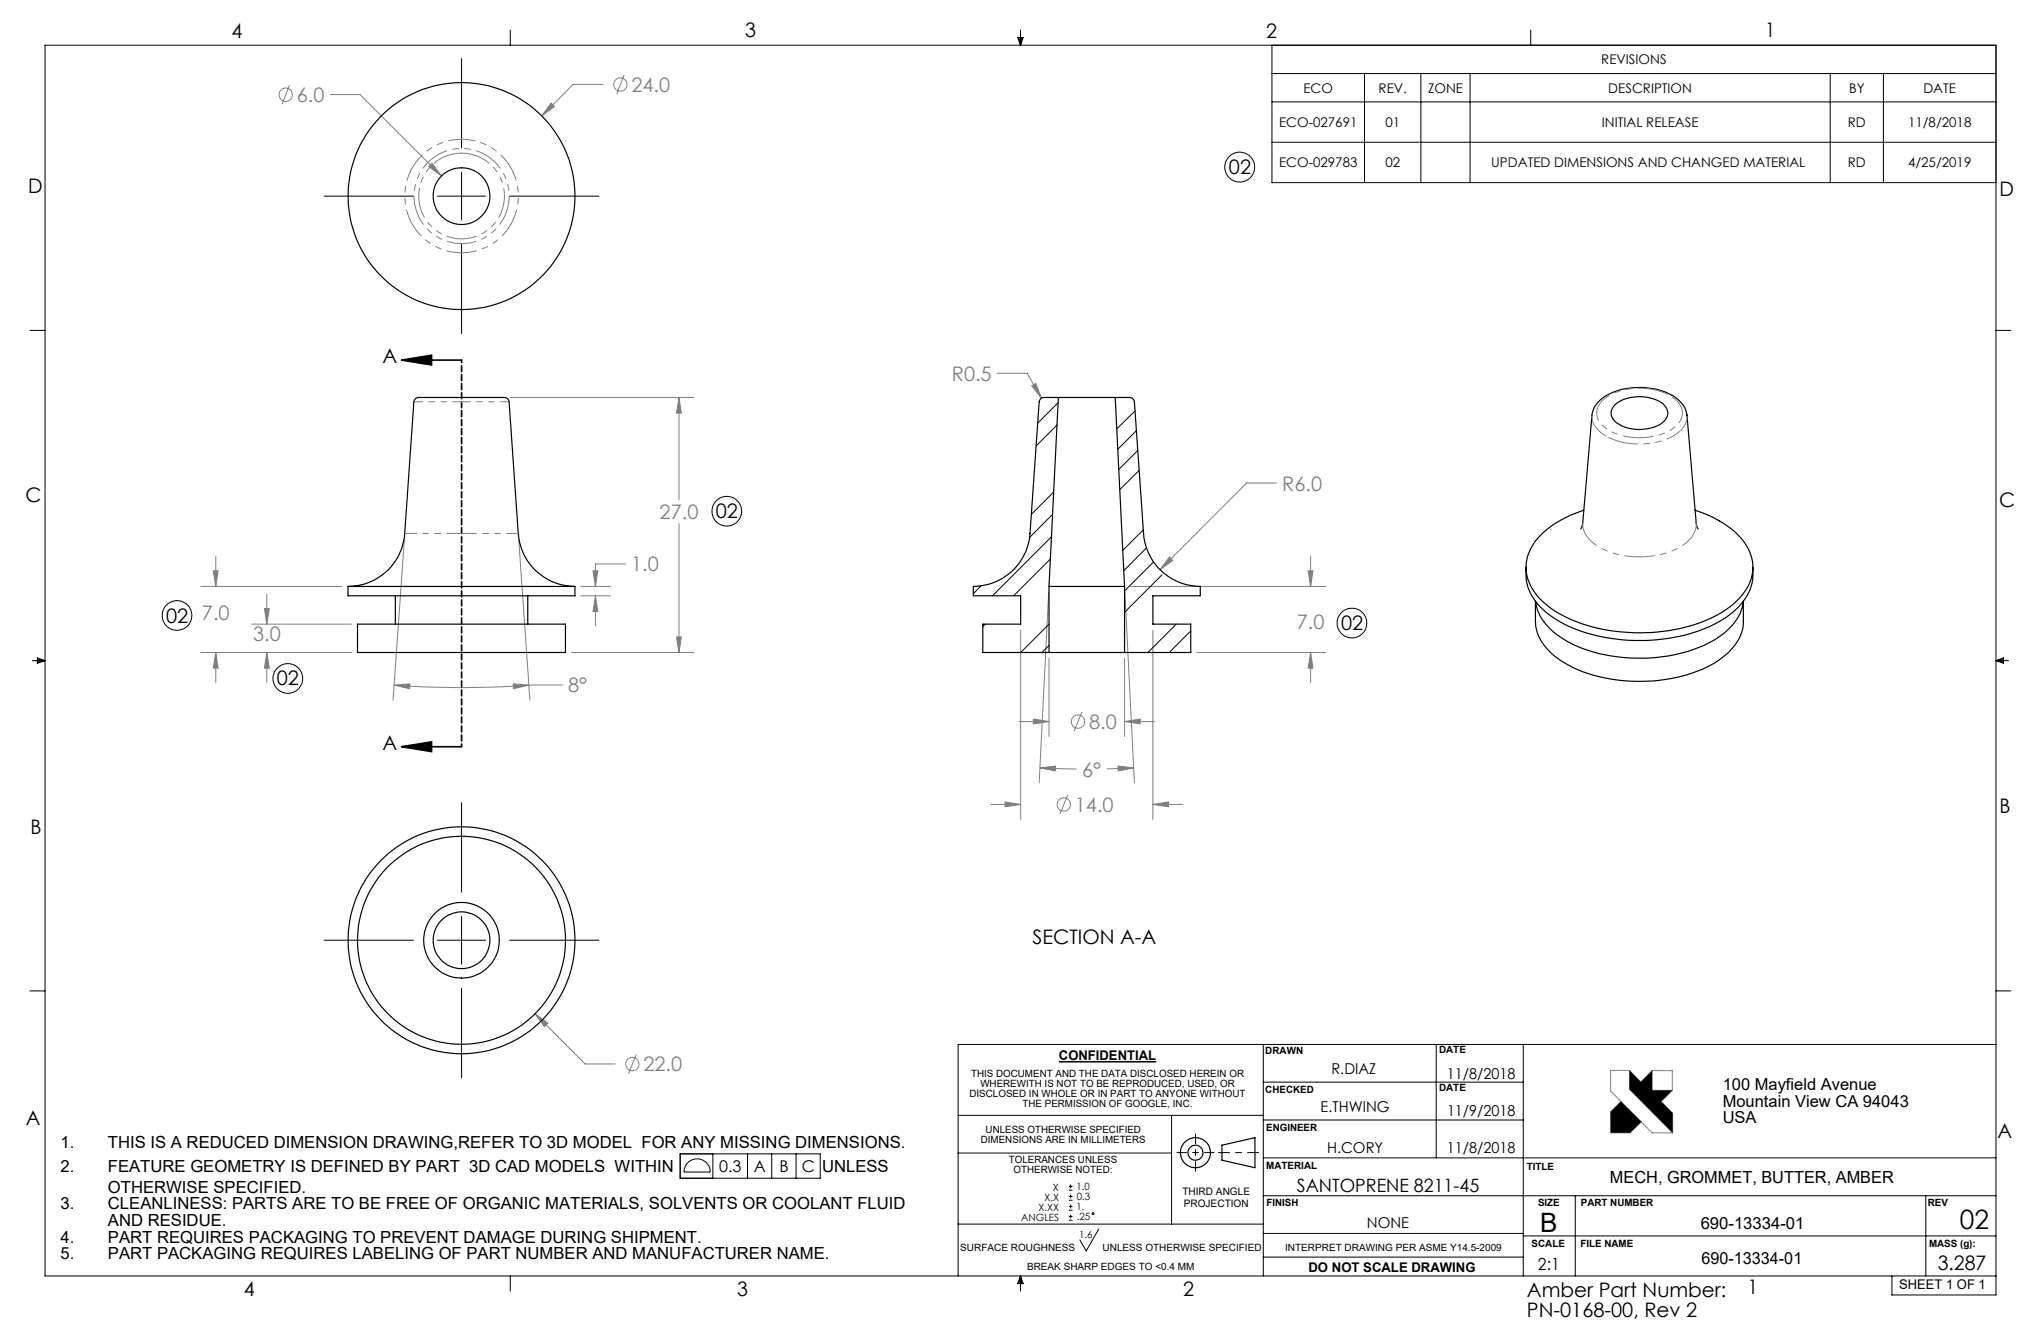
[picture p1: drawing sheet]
<svg xmlns="http://www.w3.org/2000/svg" width="432mm" height="279mm" viewBox="0 0 432 279" stroke-linecap="round" stroke-linejoin="round" font-family="sans-serif">
<g fill="none" stroke="#000" stroke-width=".25">
<path d="M258.5 242.2l7-1.6v6.4l-7-1.6z"/>
<circle cx="252.9" cy="243.8" r="1.59"/>
<circle cx="252.9" cy="243.8" r="3.2"/>
</g>
<path d="M257.8 243.8h8.5" fill="none" stroke="#000" stroke-width=".21" stroke-dasharray="15.2 1.3 1.3 1.3" stroke-dashoffset="12.9"/>
<path d="M252.9 239.9v7.8M249 243.8h7.9" fill="none" stroke="#000" stroke-width=".21" stroke-dasharray="15.2 1.3 1.3 1.3" stroke-dashoffset="13.2"/>
<g fill="none" stroke="#000" stroke-width=".21">
<path d="M97.6 12.4v18.9M107.9 6.3v3.3M215.3 7.9h1.2l-.6 1.7zM215.6 7.9l.3 1.7M215.9 6.3v3.3M216.2 7.9l-.3 1.7M269.1 9.6v29h153.2M269.1 15.6h153.2M288.7 15.6v23M300.6 15.6v23M311 15.6v23M323.9 6.3v3.3"/>
<path d="M387.2 15.6v23M398.5 15.6v23M97.6 36.4v10.2M269.1 30.1h153.2M269.1 21.6h153.2M68.5 41.5h19M92.6 41.5h10.1M97.6 51.6v19M107.8 41.5h18.9M6.3 69.9h3.2M422.3 69.9h3.1M6.8 139.7h2.7"/>
<path d="M7.9 139.1l1.6 .6-1.6 .6zM7.9 139.4l1.6 .3M9.5 139.7l-1.6 .3M422.3 139.7h2.6M422.3 139.7l1.6 .3M422.3 139.7l1.6-.6v1.2zM423.9 139.4l-1.6 .3M97.6 169.8v18.9M68.5 198.9h19M92.6 198.9h10.1M97.6 193.8v10.1M107.8 198.9h18.9"/>
<path d="M6.3 209.6h3.2M97.6 209v19M422.3 209.6h3.1M202.7 235.9h64.6M247.9 235.9v23M267.3 236.9h55M267.3 228.9h55M267.3 220.9v49M303.8 220.9v24M322.3 220.9v49M422.3 220.9h-219.6v49M143.9 244.1h29.6v5.1h-29.6z"/>
<path d="M145.3 246.1a2.78 2.78 0 0 1 3.1-.8 2.78 2.78 0 0 1 1.8 2.6h-5.5l.3-1.2zM150.8 244.1v5.1M158.2 244.1v5.1M163.3 244.1v5.1M168.4 244.1v5.1M202.7 243.9h45.2M202.7 258.9h64.6M226.1 251.7h.8M226.1 250.9h.8M226.1 253.9h.8M226.1 253h.8M226.1 256h.8"/>
<path d="M226.1 255.2h.8M226.1 258.1h.8M226.1 257.3h.8M226.5 250.5v.9M226.5 252.7v.8M226.5 254.8v.8M226.5 256.9v.8M232.4 260l-2.6 4.6-1.3-2.3M267.3 252.9h155M267.3 244.9h155M333.3 252.9v17M407.4 252.9v17"/>
<path d="M107.9 269.9v3.2M215.9 269.9v3.2M215.9 269.9l.6 1.6h-1.2zM215.9 269.9l-.3 1.6M215.9 269.9l.3 1.6M267.3 260.9h55M267.3 265.9h55M322.3 261.4h100M400.3 269.9v4h22v-264.3h-412.8v260.3h412.8"/>
<circle cx="262.3" cy="35.3" r="3.2"/>
<circle cx="153.8" cy="108.1" r="3.1"/>
<circle cx="37.5" cy="130.2" r="3.1"/>
<circle cx="286" cy="131.8" r="3.1"/>
<circle cx="60.9" cy="143.5" r="3.1"/>
<circle cx="231.3" cy="256.7" r=".19"/>
</g>
<g fill="none" stroke="#808080" stroke-width=".21">
<path d="M61.2 18l-1.5 4M127.6 17.9h-6.4l-6.6 6.6M132 15.9l-1.5 4M69.8 20h6.4l17.2 17.2M91.4 34.5l2 2.7-2.7-2zM116.6 21.8l.7 .7-2.7 2zM211 79h6.3l3 5.2M108 84.1h38.8M143.7 84.1v21.6M143.7 84.1l.4 3.3h-1zM218.3 81.6l.8-.5 1.2 3.1zM45.6 117.7v6.3"/>
<path d="M85.5 114.1l-2.4 34M109.7 114.1l2.4 34M132.3 119.3h-6.3v4.7M143.7 110.7v27.3M247.4 117.8l.7 .7-2.7 2zM270.1 102.2h-6.4l-18.3 18.3M277.3 117.7v6.3M42.5 124h29.9M42.5 138h31.9M45.1 120.7h1l-.5 3.3zM45.6 138v6.4M45.6 138l.5 3.3h-1z"/>
<path d="M53.3 132h21.1M56 128.7h1l-.6 3.3zM56.4 138l.6 3.3h-1zM56.4 125.7v6.3M56.4 138v6.4M120.9 138h25.9M122.9 126h6.3M122.9 124h6.3M125.4 120.7h1.1l-.5 3.3zM126 126v6.4M126 126l.5 3.3h-1.1zM143.1 134.7h1l-.4 3.3z"/>
<path d="M215.9 133.3v40M221.9 125.3l-2 40.3M221.9 139.3v16.5M237.9 139.3v16.5M238 125.3l2 40.3M239.2 124h41.3M243.9 133.3v40M253.2 138h27.3M276.8 120.7h1l-.5 3.3zM277.3 138l.5 3.3h-1zM277.3 138v6.4M83.4 144.9l3.3-.3-.1 1.1z"/>
<path d="M83.4 144.9a192.2 192.2 0 0 0 28.5 0M108.6 144.6l3.3 .3-3.3 .8zM119 144.9h-7.1M215.6 152.6h6.3M218.6 152.1l3.3 .5-3.3 .5zM228.9 150.6l-1.6 4M237.9 152.6l3.3-.5v1zM237.9 152.6h6.4M209.6 170.1h6.3M212.6 169.6l3.3 .5-3.3 .5zM220 162.4l3.3-.4v1.1zM220 162.4l7.8 .3"/>
<path d="M225.9 168.1l-1.6 4.1M236.5 162l3.4 .4-3.3 .7zM239.9 162.4l-5.8 .2M243.9 170.1l3.3-.5v1zM243.9 170.1h6.4M113.2 214.4l10.6 10.6h6.3M113.2 214.4l2.7 2-.7 .7zM134.6 223.1l-1.6 4M342.9 233l-2.2 2.2v4.4h4.2l2.3-2.3M344.7 226.4h-4v4.4l8.8 8.8h4.4M344.7 226.4v4l9.2 9.2M344.7 226.4l2.4 2.4 2.4-2.4"/>
<path d="M349.5 226.4h4.3v4.2M349.5 226.4v4.2h4.3M353.8 230.6l-2.4 2.4 2.5 2.4v4.2"/>
<circle cx="131.2" cy="17.9" r="1.41"/>
<circle cx="60.5" cy="20" r="1.42"/>
<circle cx="228.1" cy="152.6" r="1.41"/>
<circle cx="225.1" cy="170.2" r="1.41"/>
<circle cx="133.8" cy="225.1" r="1.41"/>
</g>
<path d="M340.7 235.2v4.4h4.2l2.3-2.3-4.3-4.3zM344.7 226.4v4l9.2 9.2v-4.2l-2.5-2.4 2.4-2.4h-4.3v-4.2l-2.4 2.4z" fill-rule="evenodd" fill="#000"/>
<path d="M224 224.6h20.6" fill="none" stroke="#000" stroke-width=".32"/>
<path d="M84.9 76.2h12.7M84.9 76.2l6.4-1.1v2.1zM84.9 157.9h12.7M84.9 157.9l6.4-1v2.1z" fill="none" stroke="#000" stroke-width=".35"/>
<path d="M97.7 76.1v81.8" fill="none" stroke="#000" stroke-width=".35" stroke-dasharray="1.3 .6" stroke-dashoffset=".7"/>
<path d="M84.9 76.2l6.4-1.1v2.1zM84.9 157.9l6.4-1v2.1z" fill="#000"/>
<g fill="#808080">
<path d="M126 126l.5 3.3h-1.1zM125.4 120.7h1.1l-.5 3.3zM143.7 84.1l.4 3.3h-1zM143.1 134.7h1l-.4 3.3zM45.6 138l.5 3.3h-1zM45.1 120.7h1l-.5 3.3zM56.4 138l.6 3.3h-1zM56 128.7h1l-.6 3.3zM83.4 144.9l3.3-.3-.1 1.1zM108.6 144.6l3.3 .3-3.3 .8zM116.6 21.8l-2 2.7 2.7-2zM91.4 34.5l-.7 .7 2.7 2zM113.2 214.4l2 2.7 .7-.7z"/>
<path d="M218.3 81.6l2 2.6-1.2-3.1zM220 162.4l3.3-.4v1.1zM236.5 162l3.4 .4-3.3 .7zM247.4 117.8l-2 2.7 2.7-2zM218.6 152.1l3.3 .5-3.3 .5zM237.9 152.6l3.3-.5v1zM212.6 169.6l3.3 .5-3.3 .5zM243.9 170.1l3.3-.5v1zM276.8 120.7h1l-.5 3.3zM277.3 138l.5 3.3h-1z"/>
</g>
<g fill="none" stroke="#000" stroke-width=".25">
<path d="M223.9 84.1h-3.1a1.04 1.04 0 0 0-.9 .9l-2 27.9a12 12 0 0 1-12 11.1v2h10v6h-8v6h14M223.9 84.1h12M223.9 84.1l-2 39.9M235.9 84.1h3.1a1.04 1.04 0 0 1 1 .9l1.9 27.9a12.1 12.1 0 0 0 12 11.1v2h-10v6h8v6h-14M235.9 84.1l2 39.9M341.8 85.5a8.8 8.8 0 0 1 10.1-.1 2.45 2.45 0 0 1-.5 4.2 8.9 8.9 0 0 1-9.7-.5 2.31 2.31 0 0 1 .1-3.6zM322.9 120a10.6 10.6 0 0 0 4.6 9.9 32.1 32.1 0 0 0 19.6 5.6 32.7 32.7 0 0 0 18.7-5.4 11 11 0 0 0 5-10.1M334.4 111.9l.5-1.4 1.9-22.7a6.2 6.2 0 0 1 4.4-4.8 14.8 14.8 0 0 1 13.5 1.2 5.1 5.1 0 0 1 2.2 3.6l1.9 22.8 .5 1.3M335.1 107.9a19.3 19.3 0 0 0-11.1 7.8 8.8 8.8 0 0 0 1.6 10.8 25.8 25.8 0 0 0 14.4 6.8 36.8 36.8 0 0 0 24.2-3.8 12.5 12.5 0 0 0 6.6-8.6 10.4 10.4 0 0 0-4.7-9.1 24.7 24.7 0 0 0-7.5-3.9M73.6 124a12 12 0 0 0 12-11.1l2-27.9a1.27 1.27 0 0 1 1.7-.9h17.3a.98 .98 0 0 1 1.1 .9l1.9 27.9a12 12 0 0 0 12 11.1M73.6 124h48M73.6 124v2h48v-2"/>
<path d="M75.6 132h44v6h-44zM83.6 126v6M111.7 126v6M221.9 124h16M221.9 138h16M221.9 124v14M237.9 124v14M324.9 127.2a11.3 11.3 0 0 0 6 8.1 33.7 33.7 0 0 0 22 3.4 23.9 23.9 0 0 0 13.1-5.9 9.1 9.1 0 0 0 2.8-5.6v4.2a9.7 9.7 0 0 1-4.7 7.9 30.4 30.4 0 0 1-19.1 4.8 27.1 27.1 0 0 1-16.9-6 9.4 9.4 0 0 1-3.3-6.7z"/>
<circle cx="97.6" cy="41.5" r="6"/>
<circle cx="97.6" cy="41.5" r="24"/>
<circle cx="97.6" cy="198.9" r="8"/>
<circle cx="97.6" cy="198.9" r="6"/>
<circle cx="97.6" cy="198.9" r="22"/>
<circle cx="97.6" cy="198.9" r="24"/>
</g>
<path d="M109.7 112.8h-24.1" fill="none" stroke="#808080" stroke-width=".21" stroke-dasharray="6.3 1.3 1.3 1.3 1.3 1.3" stroke-dashoffset="3.9"/>
<path d="M97.7 85h-10.1M107.7 85h-10" fill="none" stroke="#808080" stroke-width=".21" stroke-dasharray="6.3 1.3 1.3 1.3 1.3 1.3" stroke-dashoffset="4.5"/>
<path d="M97.7 32.4a9.1 9.1 0 0 0-8 13.4 9.1 9.1 0 0 0 15.5 .6 9.1 9.1 0 0 0-6.8-14h-.7" fill="none" stroke="#808080" stroke-width=".21" stroke-dasharray="6.3 1.3 1.3 1.3 1.3 1.3" stroke-dashoffset=".1"/>
<path d="M97.7 51.5a10.1 10.1 0 0 1-8.9-14.8 10.1 10.1 0 0 1 17.3-.7 10.1 10.1 0 0 1-7.7 15.5h-.7" fill="none" stroke="#808080" stroke-width=".21" stroke-dasharray="6.3 1.3 1.3 1.3 1.3 1.3" stroke-dashoffset="3.3"/>
<path d="M97.7 29.4a12 12 0 0 1 10.5 17.8 12 12 0 0 1-20.6 .8 12 12 0 0 1 9.2-18.5l.9-.1" fill="none" stroke="#808080" stroke-width=".21" stroke-dasharray="6.3 1.3 1.3 1.3 1.3 1.3" stroke-dashoffset="3.5"/>
<g fill="none" stroke="#000" stroke-width=".21">
<path d="M223.6 89.9l-4.4 4.4M223.9 85.2l-4.4 4.3M240.1 86.9l-3.8 3.8M240.4 91.1l-3.9 3.9M240.7 95.3l-4 4M241 99.5l-4.1 4.1M222.2 118.3l-7.7 7.7M222.5 113.5l-12.5 12.5M222.7 108.8l-4.9 4.9M222.9 104.1l-4.7 4.7M241.9 112.1l-4.4 4.3M242.5 115.9l-4.7 4.8"/>
<path d="M244.1 118.9l-6.2 6.1M207.6 123.9l-1.7 1.7M208.5 132l-.6 .5M221.9 132l-6 6M221.9 136.5l-1.5 1.5M245.8 121.6l-7.9 7.9M248.8 132l-5.9 6M251.9 133.5l-4.5 4.5M251.9 137.9l-.1 .1"/>
</g>
<path d="M358.9 110.5a5.7 5.7 0 0 1-3.4 5.2 18.4 18.4 0 0 1-18-.5 5.4 5.4 0 0 1-2.6-4.7" fill="none" stroke="#808080" stroke-width=".21" stroke-dasharray="6.3 1.3 1.3 1.3 1.3 1.3" stroke-dashoffset=".4"/>
<path d="M339.7 92.2a4.9 4.9 0 0 1-2.9-4.4" fill="none" stroke="#808080" stroke-width=".21" stroke-dasharray="6.3 1.3 1.3 1.3 1.3 1.3"/>
<path d="M356.9 87.8a4.9 4.9 0 0 1-3.1 4.5 15.8 15.8 0 0 1-14.1-.1" fill="none" stroke="#808080" stroke-width=".21" stroke-dasharray="6.3 1.3 1.3 1.3 1.3 1.3" stroke-dashoffset="-.7"/>
<path d="M353.3 83.6a13.9 13.9 0 0 0-13.7 .6 3.6 3.6 0 0 0 .1 6.4 13.6 13.6 0 0 0 14.6-.3 3.6 3.6 0 0 0-.1-6l-.9-.7" fill="none" stroke="#808080" stroke-width=".21" stroke-dasharray="6.3 1.3 1.3 1.3 1.3 1.3" stroke-dashoffset="-.6"/>
<g font-size="5.6">
<text x="325.9" y="260.6">B</text>
<text x="414.6" y="260">02</text>
</g>
<g font-size="4.2">
<text x="49" y="8.1">4</text>
<text x="157.6" y="7.8">3</text>
<text x="267.9" y="8.1">2</text>
<text x="373.5" y="7.7">1</text>
<text x="6" y="40.7">D</text>
<text x="260" y="36.8">02</text>
<text x="423" y="41.5">D</text>
<text x="80.9" y="76.8">A</text>
<text x="5.4" y="106.2">C</text>
<text x="422.9" y="107.2">C</text>
<text x="151.5" y="109.6">02</text>
<text x="35.1" y="131.7">02</text>
<text x="283.7" y="133.2">02</text>
<text x="58.6" y="145">02</text>
<text x="80.9" y="158.6">A</text>
<text x="423" y="172.1">B</text>
<text x="6.5" y="176.3">B</text>
<text x="218.4" y="199.6">SECTION A-A</text>
<text x="5.5" y="238">A</text>
<text x="422.6" y="240.8">A</text>
<text x="410" y="268.7">3.287</text>
<text x="51.6" y="274.1">4</text>
<text x="155.9" y="274.2">3</text>
<text x="250.3" y="274.2">2</text>
<text x="323" y="274.3">Amber Part Number:</text>
<text x="369.8" y="273.8">1</text>
<text x="323" y="278.5">PN-0168-00, Rev 2</text>
</g>
<g font-size="4.2" fill="#808080">
<text x="62.8" y="21.6">6.0</text>
<text x="133.6" y="19.4">24.0</text>
<text x="201.4" y="80.5">R0.5</text>
<text x="271.3" y="103.8">R6.0</text>
<text x="139.6" y="109.8">27.0</text>
<text x="133.5" y="120.9">1.0</text>
<text x="42.7" y="131">7.0</text>
<text x="53.5" y="135.6">3.0</text>
<text x="274.4" y="133.1">7.0</text>
<text x="120.2" y="146.5">8°</text>
<text x="230.4" y="154.2">8.0</text>
<text x="228.9" y="164.2">6°</text>
<text x="227.4" y="171.7">14.0</text>
<text x="136.1" y="226.6">22.0</text>
</g>
<text font-size="3.9" x="274.4" y="252.2">SANTOPRENE 8211-45</text>
<g font-size="3.5">
<text x="364.5" y="230.5">100 Mayfield Avenue</text>
<text x="364.5" y="234.1">Mountain View CA 94043</text>
<text x="364.5" y="237.6">USA</text>
<text x="12.8" y="242.9">1.</text>
<text x="22.8" y="242.9">THIS IS A REDUCED DIMENSION DRAWING,REFER TO 3D MODEL FOR ANY MISSING DIMENSIONS.</text>
<text x="12.8" y="247.8">2.</text>
<text x="22.8" y="247.9">FEATURE GEOMETRY IS DEFINED BY PART 3D CAD MODELS WITHIN</text>
<text x="173.9" y="247.8">UNLESS</text>
<text x="340.6" y="250.1">MECH, GROMMET, BUTTER, AMBER</text>
<text x="12.8" y="255.8">3.</text>
<text x="22.8" y="252.3">OTHERWISE SPECIFIED.</text>
<text x="22.8" y="255.8">CLEANLINESS: PARTS ARE TO BE FREE OF ORGANIC MATERIALS, SOLVENTS OR COOLANT FLUID</text>
<text x="12.8" y="262.8">4.</text>
<text x="22.8" y="259.3">AND RESIDUE.</text>
<text x="22.8" y="262.8">PART REQUIRES PACKAGING TO PREVENT DAMAGE DURING SHIPMENT.</text>
<text x="359.8" y="259.9">690-13334-01</text>
<text x="12.8" y="266.4">5.</text>
<text x="22.8" y="266.4">PART PACKAGING REQUIRES LABELING OF PART NUMBER AND MANUFACTURER NAME.</text>
<text x="325.4" y="268.7">2:1</text>
<text x="360" y="267.3">690-13334-01</text>
</g>
<g font-size="3.4">
<text x="152.1" y="247.9">0.3</text>
<text x="159.5" y="247.9">A</text>
<text x="164.9" y="247.9">B</text>
<text x="169.6" y="247.9">C</text>
</g>
<g font-size="3.2">
<text x="281.7" y="227.1">R.DIAZ</text>
<text x="306.1" y="228.2">11/8/2018</text>
<text x="279.4" y="235.2">E.THWING</text>
<text x="306.1" y="236.1">11/9/2018</text>
<text x="280.8" y="244">H.CORY</text>
<text x="306.1" y="244">11/8/2018</text>
<text x="289.2" y="259.8">NONE</text>
</g>
<g font-size="2.8">
<text x="338.8" y="13.6">REVISIONS</text>
<text x="275.8" y="19.6">ECO</text>
<text x="291.7" y="19.6">REV.</text>
<text x="302.1" y="19.6">ZONE</text>
<text x="340.3" y="19.6">DESCRIPTION</text>
<text x="391.2" y="19.6">BY</text>
<text x="406.9" y="19.6">DATE</text>
<text x="270.6" y="26.9">ECO-027691</text>
<text x="293.1" y="26.9">01</text>
<text x="338.9" y="26.9">INITIAL RELEASE</text>
<text x="390.9" y="26.9">RD</text>
<text x="403.7" y="26.9">11/8/2018</text>
<text x="270.6" y="35.4">ECO-029783</text>
<text x="293.1" y="35.4">02</text>
<text x="315.5" y="35.4">UPDATED DIMENSIONS AND CHANGED MATERIAL</text>
<text x="390.9" y="35.4">RD</text>
<text x="403.7" y="35.4">4/25/2019</text>
<text x="224" y="224.3">CONFIDENTIAL</text>
<text x="276.8" y="269">DO NOT SCALE DRAWING</text>
<text x="401.8" y="272.7">SHEET 1 OF 1</text>
</g>
<g font-size="2.2">
<text x="250.1" y="252.7">THIRD ANGLE</text>
<text x="250.4" y="255.3">PROJECTION</text>
</g>
<g font-size="2.1">
<text x="205.4" y="227.9">THIS DOCUMENT AND THE DATA DISCLOSED HEREIN OR</text>
<text x="267.7" y="223">DRAWN</text>
<text x="304.5" y="222.8">DATE</text>
<text x="205.1" y="232.1">DISCLOSED IN WHOLE OR IN PART TO ANYONE WITHOUT</text>
<text x="207.4" y="230">WHEREWITH IS NOT TO BE REPRODUCED, USED, OR</text>
<text x="267.7" y="231.1">CHECKED</text>
<text x="304.5" y="230.8">DATE</text>
<text x="208.5" y="239.6">UNLESS OTHERWISE SPECIFIED</text>
<text x="216.3" y="234.2">THE PERMISSION OF GOOGLE, INC.</text>
<text x="267.9" y="239.2">ENGINEER</text>
<text x="207.5" y="241.7">DIMENSIONS ARE IN MILLIMETERS</text>
<text x="213.4" y="246">TOLERANCES UNLESS</text>
<text x="214.4" y="248.1">OTHERWISE NOTED:</text>
<text x="222.8" y="251.8">X</text>
<text x="227.8" y="251.7">1.0</text>
<text x="267.9" y="247.1">MATERIAL</text>
<text x="323" y="247.4">TITLE</text>
<text x="219.7" y="256">X.XX</text>
<text x="221" y="253.9">X.X</text>
<text x="227.8" y="256">1.</text>
<text x="227.8" y="253.8">0.3</text>
<text x="267.9" y="255.1">FINISH</text>
<text x="325.4" y="255">SIZE</text>
<text x="334.4" y="255">PART NUMBER</text>
<text x="407.9" y="255">REV</text>
<text x="216.1" y="258.2">ANGLES</text>
<text x="227.8" y="258.1">.25</text>
<text x="228.3" y="261.8">1.6</text>
<text x="324" y="263.7">SCALE</text>
<text x="334.4" y="263.7">FILE NAME</text>
<text x="408.1" y="263.7">MASS (g):</text>
<text x="203.2" y="264.5">SURFACE ROUGHNESS</text>
<text x="217.3" y="268.6">BREAK SHARP EDGES TO &lt;0.4 MM</text>
<text x="233.3" y="264.5">UNLESS OTHERWISE SPECIFIED</text>
<text x="271.9" y="264.5">INTERPRET DRAWING PER ASME Y14.5-2009</text>
</g>
</svg>
